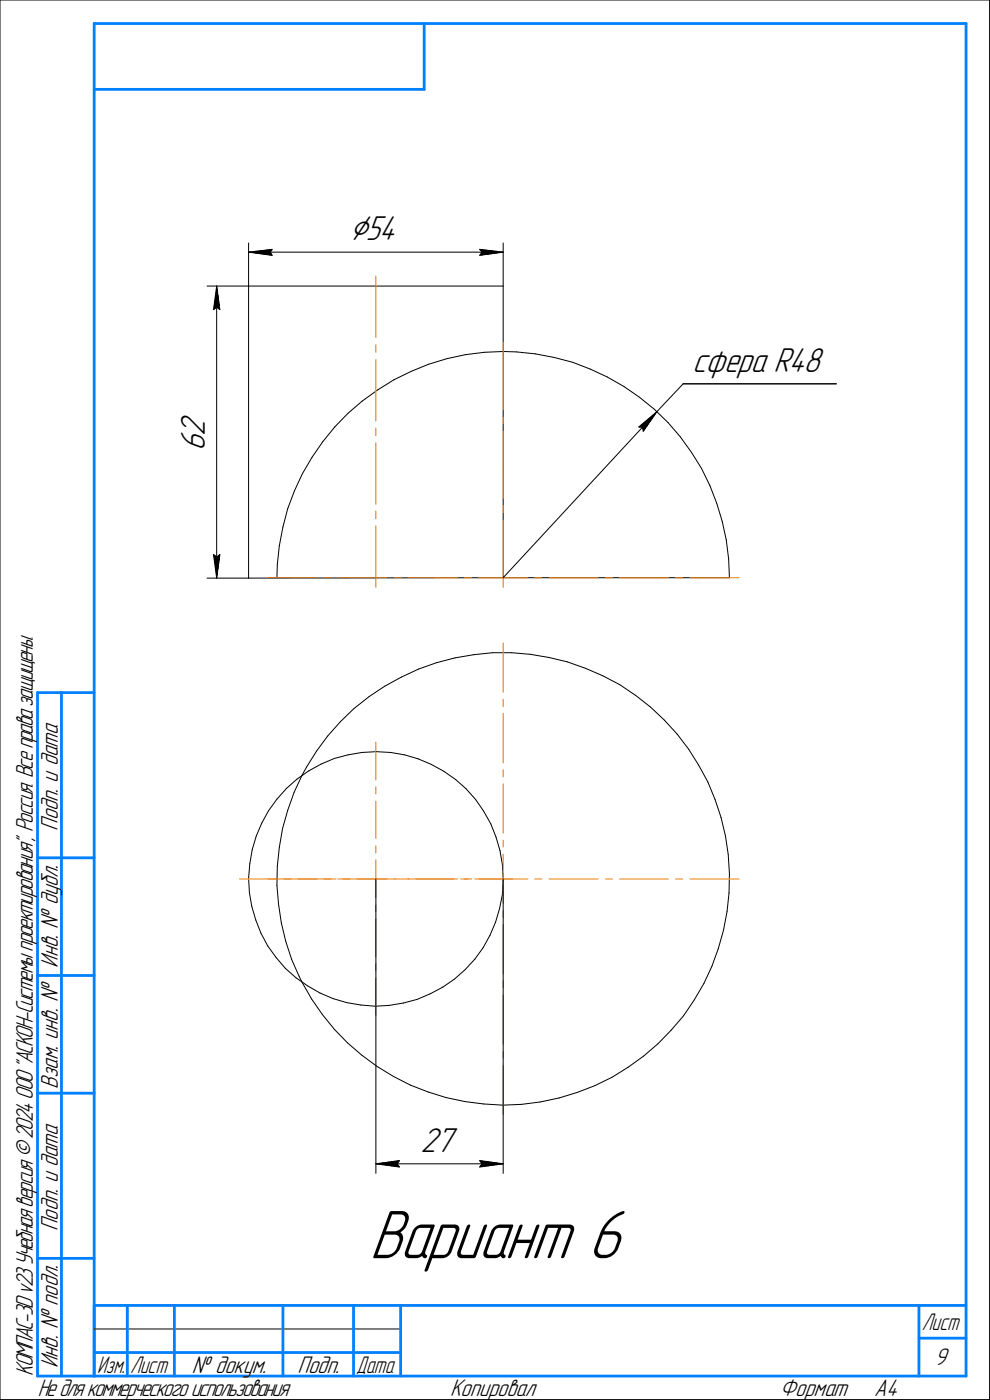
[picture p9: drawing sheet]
<svg xmlns="http://www.w3.org/2000/svg" width="210mm" height="297mm" viewBox="0 0 210 297" stroke-linecap="round" stroke-linejoin="round" font-family="sans-serif">
<g fill="none" stroke="#000" stroke-width=".21">
<path d="M0 0v297zM0 0h210zM210 0v297zM52.7 51.6v9zM52.7 53.5l5-.6zM52.7 53.5l5 .7zM52.7 53.5h54.1zM57.3 53.5l.4 .7zM57.7 52.9l-.4 .6zM101.8 54.2l5-.7zM101.8 52.9l.5 .6zM101.8 52.9l5 .6z"/>
<path d="M102.3 53.5l-.5 .7zM106.8 51.6v9zM43.9 60.7h8.8zM45.3 65.7l.7-.5zM46 60.7l.7 5zM46 65.2l.7 .5zM46 60.7l-.7 5zM46 60.7v62zM52.7 60.7v62zM52.7 60.7h54.1zM87.2 78.8l3.7-1.5zM90.9 77.3l3.9-1.2z"/>
<path d="M94.8 76.1l3.9-.8zM98.7 75.3l4.1-.5zM102.8 74.8l4-.2zM106.8 74.6l2.8 .1zM106.8 60.7v13.9zM106.8 74.6v48zM109.6 74.7l4 .4zM113.6 75.1l4 .8zM117.6 75.9l3.9 1zM121.5 76.9l3.7 1.4zM125.2 78.3l3.7 1.7zM66.2 97l-2 3.5z"/>
<path d="M68.5 93.7l-2.3 3.3zM71 90.6l-2.5 3.1zM73.8 87.7l3.1-2.6zM73.8 87.7l-2.8 2.9zM76.9 85.1l3.3-2.4zM80.2 82.7l3.4-2.1zM83.6 80.6l3.6-1.8zM128.9 80l3.5 2zM132.4 82l3.3 2.3zM135.6 90.6l.7 .1zM135.6 90.6l3.8-3.2zM135.7 84.3l3.2 2.6z"/>
<path d="M136.3 90.7l.2 .8zM138.9 86.9l2.8 2.8zM139.4 87.4l-2.9 4.1zM139.4 87.4l-32.6 35.2zM141.7 89.7l2.7 3zM144.4 92.7l2.3 3.3zM144.9 81.4l-5.5 6zM144.9 81.4h32.6zM146.7 96l2.1 3.4zM148.8 99.4l1.8 3.6zM45.3 117.7l.7 5zM45.3 117.7l.7 .5z"/>
<path d="M46 118.2l.7-.5zM46.7 117.7l-.7 5zM58.8 119.8v2.8zM59.3 115.8l-.5 4zM60 111.8l-.7 4zM61 107.9l-1 3.9zM62.5 104.1l-1.5 3.8zM64.2 100.5l-1.7 3.6zM150.6 103l1.5 3.8zM152.1 106.8l1.1 3.9zM153.2 110.7l.9 3.9zM154.1 114.6l.5 4z"/>
<path d="M154.6 118.6l.2 4zM43.9 122.7h8.8zM52.7 122.7l54.1-.1zM96.5 139.6l4-.7zM100.5 138.9l4-.4zM104.5 138.5h4zM106.8 122.6h48zM108.5 138.5l4 .4zM112.5 138.9l4 .6zM116.5 139.5l3.9 1zM67.1 159.4l-2.1 3.4zM69.5 156.2l-2.4 3.2z"/>
<path d="M72.2 153.2l2.9-2.8zM72.2 153.2l-2.7 3zM75.1 150.4l3.2-2.6zM76.8 159.7l3-.2zM78.3 147.8l3.3-2.2zM79.8 159.5l3.1 .2zM81.6 145.6l3.6-1.9zM82.9 159.7l3 .5zM85.2 143.7l3.6-1.7zM88.8 142l3.8-1.4zM92.6 140.6l3.9-1zM120.4 140.5l3.8 1.3z"/>
<path d="M124.2 141.8l3.7 1.6zM127.9 143.4l3.6 1.9zM131.5 145.3l3.4 2.3zM134.9 147.6l3.1 2.4zM138 150l3 2.8zM141 152.8l2.7 3zM143.7 155.8l2.4 3.2zM146.1 159l2.2 3.4zM54.4 177.5l-.9 2.8zM55.5 174.7l-1.1 2.8zM57 172l-1.5 2.7zM58.8 169.6l-1.8 2.4z"/>
<path d="M59.3 179.8l-.5 4zM59.9 175.9l-.6 3.9zM60.8 167.3l2.2-1.9zM60.8 167.3l-2 2.3zM61 172l-1.1 3.9zM62.4 168.1l-1.4 3.9zM63 165.4l2.5-1.8zM64.1 164.5l-1.7 3.6zM65 162.8l-.9 1.7zM65.5 163.6l2.7-1.5zM68.2 162.1l2.8-1.1zM71 161l2.8-.8z"/>
<path d="M73.8 160.2l3-.5zM85.9 160.2l2.8 .8zM88.7 161l2.8 1.2zM91.5 162.2l2.6 1.5zM94.1 163.7l2.6 1.7zM96.7 165.4l2.2 2zM98.9 167.4l2 2.3zM100.9 169.7l1.7 2.4zM102.6 172.1l1.5 2.7zM104.1 174.8l1.1 2.8zM105.2 177.6l.9 2.9zM148.3 162.4l1.9 3.5z"/>
<path d="M150.2 165.9l1.5 3.8zM151.7 169.7l1.3 3.8zM153 173.5l.9 3.9zM153.9 177.4l.6 4zM52.7 186.4l.2 3zM52.9 189.4l.5 3zM53 183.3l-.3 3.1zM53.4 192.4l.9 2.8zM53.5 180.3l-.5 3zM54.3 195.2l1.1 2.8zM55.4 198l1.4 2.7zM58.8 187.9l.3 4z"/>
<path d="M58.8 183.8v4.1zM59.1 191.9l.6 3.9zM59.7 195.8l.9 3.9zM60.6 199.7l1.3 3.9zM79.8 186.5v62.5zM104 198.5l-1.5 2.6zM105.2 195.7l-1.2 2.8zM106 192.8l-.8 2.9zM106.1 180.5l.5 3zM106.6 183.5l.2 3zM106.6 189.8l-.6 3zM106.8 186.8l-.2 3z"/>
<path d="M106.8 186.5v.3zM106.8 186.5v62.5zM153.5 197.4l-1.1 3.9zM154.3 193.5l-.8 3.9zM154.5 181.4l.3 4zM154.7 189.5l-.4 4zM154.8 185.4l-.1 4.1zM56.8 200.7l1.8 2.5zM58.6 203.2l1.9 2.3zM60.5 205.5l2.3 2zM61.9 203.6l1.6 3.7zM62.8 207.5l2.5 1.7z"/>
<path d="M63.5 207.3l.6 1.1zM64.1 208.4l2 3.6zM65.3 209.2l2.6 1.5zM66.1 212l2.3 3.3zM67.9 210.7l2.8 1.2zM68.4 215.3l2.6 3.1zM70.7 211.9l2.9 .9zM71 218.4l2.7 2.9zM73.6 212.8l2.9 .5zM76.5 213.3l3.1 .2zM79.6 213.5l2.9-.1zM82.5 213.4l3.1-.5z"/>
<path d="M85.6 212.9l2.9-.8zM88.5 212.1l2.8-1.2zM91.3 210.9l2.7-1.4zM94 209.5l2.4-1.7zM96.4 207.8l2.3-2.1zM100.8 203.5l-2.1 2.2zM102.5 201.1l-1.7 2.4zM142.4 218.6l-2.8 2.9zM145 215.6l-2.6 3zM147.3 212.2l-2.3 3.4zM149.4 208.7l-2.1 3.5zM151 205.1l-1.6 3.6z"/>
<path d="M152.4 201.3l-1.4 3.8zM73.7 221.3l3.1 2.6zM76.8 223.9l3.2 2.4zM80 226.3l3.5 2.1zM83.5 228.4l3.6 1.9zM87.1 230.3l3.7 1.4zM90.8 231.7l3.9 1.2zM94.7 232.9l3.9 .9zM98.6 233.8l4 .5zM102.6 234.3l4.1 .2zM106.7 234.5l4-.1zM110.7 234.4l3.9-.6z"/>
<path d="M114.6 233.8l4-.8zM118.6 233l3.9-1.2zM122.5 231.8l3.7-1.4zM126.2 230.4l3.7-1.8zM129.9 228.6l3.4-2.1zM133.3 226.5l3.3-2.4zM136.6 224.1l3-2.6zM79.8 247l5-.7zM79.8 247l5 .6zM79.8 247h27zM84.2 247l.6 .6zM84.8 246.3l-.6 .7z"/>
<path d="M101.8 247.6l5-.6zM101.8 246.3l.5 .7zM101.8 246.3l5 .7zM102.3 247l-.5 .6zM0 297h210zM20 282h65z"/>
</g>
<g fill="none" stroke="#ff8000" stroke-width=".21">
<path d="M79.8 58.6v13zM79.8 73.2v1.6zM79.8 76.3v13zM106.8 72.6v14.4zM79.8 90.8v1.7zM79.8 94v13zM106.8 98.6v7.1zM106.8 88.5v1.4zM106.8 91.4v7.2zM79.8 108.5v1.6zM79.8 111.6v13zM106.8 110.3v14.3z"/>
<path d="M106.8 107.3v1.5zM56.8 122.6h10.4zM68.7 122.6h1.5zM71.7 122.6h10.4zM83.7 122.6h1.5zM86.6 122.6h10.4zM98.6 122.6h1.5zM101.6 122.6h5.2zM106.8 136.5v10.4zM106.8 122.6h5.2zM113.5 122.6h1.5zM116.5 122.6h10.4z"/>
<path d="M128.4 122.6h1.6zM131.4 122.6h10.4zM143.3 122.6h1.6zM146.4 122.6h10.4zM79.8 157.5v8zM106.8 148.4v1.5zM106.8 151.4v10.5zM79.8 167v1.5zM79.8 170v8zM79.8 179.5v1.5zM106.8 163.3v1.5zM106.8 166.4v10.4z"/>
<path d="M106.8 178.3v1.4zM50.8 186.5h8zM56.8 186.5h10.4zM60.3 186.5h1.5zM63.2 186.5h8.1zM68.7 186.5h1.5zM71.7 186.5h10.4zM72.8 186.5h1.5zM75.8 186.5h4zM79.8 186.5h4zM79.8 195v8zM79.8 192v1.5z"/>
<path d="M79.8 186.5v4zM79.8 182.5v4zM83.7 186.5h1.5zM85.3 186.5h1.5zM86.6 186.5h10.4zM88.3 186.5h8zM97.8 186.5h1.5zM98.6 186.5h1.5zM100.8 186.5h8zM101.6 186.5h5.2zM106.8 186.5h5.2zM106.8 196.2v10.5z"/>
<path d="M106.8 193.2v1.5zM106.8 186.5v5.2zM106.8 181.3v5.2zM113.5 186.5h1.5zM116.5 186.5h10.4zM128.4 186.5h1.6zM131.4 186.5h10.4zM143.3 186.5h1.6zM146.4 186.5h10.4zM79.8 207.5v8zM79.8 204.5v1.5zM106.8 211.2v10.4z"/>
<path d="M106.8 208.1v1.5zM106.8 226.1v10.4zM106.8 223.1v1.4z"/>
</g>
<g fill="#fff" stroke="#fff" stroke-width=".21">
<path d="M139.2 87.5h.2zM139 87.5h.4zM138.9 87.6h.5zM138.7 87.7h.6zM138.5 87.8h.8zM138.3 87.9h1zM138.2 88h1zM138 88.1h1.2zM137.8 88.1h1.4zM137.7 88.2h1.4zM137.6 88.3h1.5zM137.5 88.4h1.6zM137.4 88.5h1.6zM137.3 88.6h1.7zM137.2 88.6h1.8zM137.1 88.7h1.8zM137 88.8h1.9zM136.9 88.9h2zM136.8 89h2.1zM136.7 89.1h2.2zM136.6 89.2h2.3zM136.5 89.2h2.3zM136.4 89.3h2.4zM136.2 89.4h2.5zM136.1 89.5h2.5zM136.1 89.6h2.5zM136 89.7h2.5zM135.9 89.7h2.5zM135.7 89.8h2.6zM135.6 89.9h2.7zM135.6 90h2.7zM135.5 90.1h2.7zM135.4 90.2h2.8zM135.2 90.3h2.9zM135.1 90.3h2.9zM135 90.4h2.9zM135 90.5h2.9zM134.8 90.6h3zM134.9 90.7h2.9zM135 90.8h2.7zM135 90.8h2.7zM135.1 90.9h2.5zM135.2 91h2.3zM135.3 91.1h2.2zM135.4 91.2h2zM135.5 91.3h1.8zM135.6 91.4h1.6zM135.6 91.4h1.6zM135.8 91.5h1.4zM135.9 91.6h1.2zM136 91.7h1.1zM136.1 91.8h.9zM136.1 91.9h.8zM136.2 91.9h.6zM136.3 92h.5zM136.4 92.1h.3zM136.5 92.2h.2z"/>
<path d="M146.9 73.3h28.5zM146.9 73.4h28.5zM146.9 73.5h28.5zM146.9 73.6h28.5zM146.9 73.7h28.5zM146.9 73.7h28.5zM146.9 73.8h28.5zM146.9 73.9h28.5zM146.9 74h28.5zM146.9 74.1h28.5zM146.9 74.2h28.5zM146.9 74.3h28.5zM146.9 74.3h28.5zM146.9 74.4h28.5zM146.9 74.5h28.5zM146.9 74.6h28.5zM146.9 74.7h28.5zM146.9 74.8h28.5zM146.9 74.8h28.5zM146.9 74.9h28.5zM146.9 75h28.5zM146.9 75.1h28.5zM146.9 75.2h28.5zM146.9 75.3h28.5zM146.9 75.4h28.5zM146.9 75.4h28.5zM146.9 75.5h28.5zM146.9 75.6h28.5zM146.9 75.7h28.5zM146.9 75.8h28.5zM146.9 75.9h28.5zM146.9 75.9h28.5zM146.9 76h28.5zM146.9 76.1h28.5zM146.9 76.2h28.5zM146.9 76.3h28.5zM146.9 76.4h28.5zM146.9 76.5h28.5zM146.9 76.5h28.5zM146.9 76.6h28.5zM146.9 76.7h28.5zM146.9 76.8h28.5zM146.9 76.9h28.5zM146.9 77h28.5zM146.9 77h28.5zM146.9 77.1h28.5zM146.9 77.2h28.5zM146.9 77.3h28.5zM146.9 77.4h28.5zM146.9 77.5h28.5zM146.9 77.6h28.5zM146.9 77.6h28.5zM146.9 77.7h28.5zM146.9 77.8h28.5zM146.9 77.9h28.5zM146.9 78h28.5zM146.9 78.1h28.5zM146.9 78.1h28.5zM146.9 78.2h28.5zM146.9 78.3h28.5zM146.9 78.4h28.5zM146.9 78.5h28.5zM146.9 78.6h28.5zM146.9 78.7h28.5zM146.9 78.7h28.5zM146.9 78.8h28.5zM146.9 78.9h28.5zM146.9 79h28.5zM146.9 79.1h28.5zM146.9 79.2h28.5zM146.9 79.2h28.5zM146.9 79.3h28.5zM146.9 79.4h28.5zM146.9 79.5h28.5zM146.9 79.6h28.5zM146.9 79.7h28.5zM146.9 79.8h28.5zM146.9 79.8h28.5zM146.9 79.9h28.5zM146.9 80h28.5zM146.9 80.1h28.5zM146.9 80.2h28.5zM146.9 80.3h28.5zM146.9 80.3h28.5z"/>
<path d="M74.2 45.3h11.2zM74.2 45.4h11.2zM74.2 45.5h11.2zM74.2 45.6h11.2zM74.2 45.6h11.2zM74.2 45.7h11.2zM74.2 45.8h11.2zM74.2 45.9h11.2zM74.2 46h11.2zM74.2 46.1h11.2zM74.2 46.1h11.2zM74.2 46.2h11.2zM74.2 46.3h11.2zM74.2 46.4h11.2zM74.2 46.5h11.2zM74.2 46.6h11.2zM74.2 46.7h11.2zM74.2 46.7h11.2zM74.2 46.8h11.2zM74.2 46.9h11.2zM74.2 47h11.2zM74.2 47.1h11.2zM74.2 47.2h11.2zM74.2 47.2h11.2zM74.2 47.3h11.2zM74.2 47.4h11.2zM74.2 47.5h11.2zM74.2 47.6h11.2zM74.2 47.7h11.2zM74.2 47.8h11.2zM74.2 47.8h11.2zM74.2 47.9h11.2zM74.2 48h11.2zM74.2 48.1h11.2zM74.2 48.2h11.2zM74.2 48.3h11.2zM74.2 48.3h11.2zM74.2 48.4h11.2zM74.2 48.5h11.2zM74.2 48.6h11.2zM74.2 48.7h11.2zM74.2 48.8h11.2zM74.2 48.9h11.2zM74.2 48.9h11.2zM74.2 49h11.2zM74.2 49.1h11.2zM74.2 49.2h11.2zM74.2 49.3h11.2zM74.2 49.4h11.2zM74.2 49.4h11.2zM74.2 49.5h11.2zM74.2 49.6h11.2zM74.2 49.7h11.2zM74.2 49.8h11.2zM74.2 49.9h11.2zM74.2 50h11.2zM74.2 50h11.2zM74.2 50.1h11.2zM74.2 50.2h11.2zM74.2 50.3h11.2zM74.2 50.4h11.2zM74.2 50.5h11.2zM74.2 50.5h11.2zM74.2 50.6h11.2zM74.2 50.7h11.2zM74.2 50.8h11.2zM74.2 50.9h11.2zM74.2 51h11.2zM74.2 51.1h11.2zM74.2 51.1h11.2zM74.2 51.2h11.2zM74.2 51.3h11.2zM74.2 51.4h11.2zM74.2 51.5h11.2zM74.2 51.6h11.2zM74.2 51.6h11.2zM74.2 51.7h11.2zM74.2 51.8h11.2zM74.2 51.9h11.2zM74.2 52h11.2zM74.2 52.1h11.2zM74.2 52.2h11.2zM74.2 52.2h11.2zM74.2 52.3h11.2zM74.2 52.4h11.2zM74.2 52.5h11.2z"/>
<path d="M57.7 52.4h.6zM57.1 52.5h1.2zM56.4 52.6h1.9zM55.8 52.7h2.5zM55.2 52.7h3.1zM54.5 52.8h3.8zM54.4 52.9h3.9zM54.1 53h4.2zM53.9 53.1h4.4zM53.7 53.2h4.6zM53.4 53.3h4.9zM53.3 53.3h5zM53 53.4h5.3zM52.7 53.5h5.6zM53 53.6h5.3zM53.2 53.7h5.1zM53.3 53.8h5zM53.6 53.8h4.7zM53.8 53.9h4.5zM53.9 54h4.4zM54.2 54.1h4.1zM54.4 54.2h3.9zM54.5 54.3h3.8zM55.2 54.4h3.1zM55.8 54.4h2.5zM56.4 54.5h1.9zM57.1 54.6h1.2zM57.7 54.7h.6z"/>
<path d="M101.3 52.4h.6zM101.3 52.5h1.2zM101.3 52.6h1.8zM101.3 52.7h2.5zM101.3 52.7h3.1zM101.3 52.8h3.7zM101.3 52.9h3.9zM101.3 53h4.2zM101.3 53.1h4.4zM101.3 53.2h4.6zM101.3 53.3h4.9zM101.3 53.3h5zM101.3 53.4h5.3zM101.3 53.5h5.5zM101.3 53.6h5.3zM101.3 53.7h5.1zM101.3 53.8h4.9zM101.3 53.8h4.7zM101.3 53.9h4.5zM101.3 54h4.3zM101.3 54.1h4.1zM101.3 54.2h3.9zM101.3 54.3h3.7zM101.3 54.4h3.1zM101.3 54.4h2.5zM101.3 54.5h1.8zM101.3 54.6h1.2zM101.3 54.7h.6z"/>
<path d="M37.8 87.6h7.2zM37.8 87.7h7.2zM37.8 87.8h7.2zM37.8 87.9h7.2zM37.8 88h7.2zM37.8 88.1h7.2zM37.8 88.1h7.2zM37.8 88.2h7.2zM37.8 88.3h7.2zM37.8 88.4h7.2zM37.8 88.5h7.2zM37.8 88.6h7.2zM37.8 88.6h7.2zM37.8 88.7h7.2zM37.8 88.8h7.2zM37.8 88.9h7.2zM37.8 89h7.2zM37.8 89.1h7.2zM37.8 89.2h7.2zM37.8 89.2h7.2zM37.8 89.3h7.2zM37.8 89.4h7.2zM37.8 89.5h7.2zM37.8 89.6h7.2zM37.8 89.7h7.2zM37.8 89.7h7.2zM37.8 89.8h7.2zM37.8 89.9h7.2zM37.8 90h7.2zM37.8 90.1h7.2zM37.8 90.2h7.2zM37.8 90.3h7.2zM37.8 90.3h7.2zM37.8 90.4h7.2zM37.8 90.5h7.2zM37.8 90.6h7.2zM37.8 90.7h7.2zM37.8 90.8h7.2zM37.8 90.8h7.2zM37.8 90.9h7.2zM37.8 91h7.2zM37.8 91.1h7.2zM37.8 91.2h7.2zM37.8 91.3h7.2zM37.8 91.4h7.2zM37.8 91.4h7.2zM37.8 91.5h7.2zM37.8 91.6h7.2zM37.8 91.7h7.2zM37.8 91.8h7.2zM37.8 91.9h7.2zM37.8 91.9h7.2zM37.8 92h7.2zM37.8 92.1h7.2zM37.8 92.2h7.2zM37.8 92.3h7.2zM37.8 92.4h7.2zM37.8 92.5h7.2zM37.8 92.5h7.2zM37.8 92.6h7.2zM37.8 92.7h7.2zM37.8 92.8h7.2zM37.8 92.9h7.2zM37.8 93h7.2zM37.8 93h7.2zM37.8 93.1h7.2zM37.8 93.2h7.2zM37.8 93.3h7.2zM37.8 93.4h7.2zM37.8 93.5h7.2zM37.8 93.6h7.2zM37.8 93.6h7.2zM37.8 93.7h7.2zM37.8 93.8h7.2zM37.8 93.9h7.2zM37.8 94h7.2zM37.8 94.1h7.2zM37.8 94.1h7.2zM37.8 94.2h7.2zM37.8 94.3h7.2zM37.8 94.4h7.2zM37.8 94.5h7.2zM37.8 94.6h7.2zM37.8 94.7h7.2zM37.8 94.7h7.2zM37.8 94.8h7.2zM37.8 94.9h7.2zM37.8 95h7.2zM37.8 95.1h7.2zM37.8 95.2h7.2zM37.8 95.2h7.2zM37.8 95.3h7.2zM37.8 95.4h7.2zM37.8 95.5h7.2zM37.8 95.6h7.2zM37.8 95.7h7.2z"/>
<path d="M44.7 117.2h2.5zM44.8 117.3h2.4zM44.8 117.3h2.4zM44.8 117.4h2.4zM44.8 117.5h2.4zM44.8 117.6h2.4zM44.8 117.7h2.4zM44.8 117.8h2.4zM44.9 117.9h2.3zM44.9 117.9h2.2zM44.9 118h2.2zM44.9 118.1h2.2zM44.9 118.2h2.2zM44.9 118.3h2.2zM44.9 118.4h2.2zM45 118.4h2.1zM45 118.5h2.1zM45 118.6h2.1zM45 118.7h2zM45 118.8h2zM45 118.9h2zM45 119h2zM45 119h2zM45 119.1h2zM45 119.2h2zM45 119.3h2zM45 119.4h2zM45 119.5h1.9zM45 119.5h1.9zM45 119.6h1.9zM45.1 119.7h1.8zM45.1 119.8h1.8zM45.1 119.9h1.8zM45.1 120h1.8zM45.1 120.1h1.8zM45.1 120.1h1.8zM45.1 120.2h1.7zM45.2 120.3h1.6zM45.2 120.4h1.6zM45.2 120.5h1.6zM45.2 120.6h1.6zM45.2 120.6h1.6zM45.2 120.7h1.6zM45.2 120.8h1.6zM45.2 120.9h1.5zM45.3 121h1.4zM45.3 121.1h1.4zM45.4 121.2h1.3zM45.4 121.2h1.3zM45.5 121.3h1.1zM45.5 121.4h1.1zM45.5 121.5h1zM45.6 121.6h.9zM45.6 121.7h.9zM45.6 121.8h.8zM45.6 121.8h.8zM45.7 121.9h.6zM45.7 122h.6zM45.7 122.1h.5zM45.8 122.2h.4zM45.8 122.3h.4zM45.9 122.3h.2zM45.9 122.4h.2z"/>
<path d="M45.9 61h.2zM45.9 61h.2zM45.8 61.1h.4zM45.8 61.2h.4zM45.7 61.3h.5zM45.7 61.4h.6zM45.7 61.5h.6zM45.6 61.6h.8zM45.6 61.6h.8zM45.6 61.7h.9zM45.6 61.8h.9zM45.5 61.9h1zM45.5 62h1.1zM45.5 62.1h1.1zM45.4 62.1h1.3zM45.4 62.2h1.3zM45.3 62.3h1.4zM45.3 62.4h1.4zM45.2 62.5h1.5zM45.2 62.6h1.6zM45.2 62.7h1.6zM45.2 62.7h1.6zM45.2 62.8h1.6zM45.2 62.9h1.6zM45.2 63h1.6zM45.2 63.1h1.6zM45.1 63.2h1.7zM45.1 63.2h1.8zM45.1 63.3h1.8zM45.1 63.4h1.8zM45.1 63.5h1.8zM45.1 63.6h1.8zM45.1 63.7h1.8zM45 63.8h1.9zM45 63.8h1.9zM45 63.9h1.9zM45 64h2zM45 64.1h2zM45 64.2h2zM45 64.3h2zM45 64.3h2zM45 64.4h2zM45 64.5h2zM45 64.6h2zM45 64.7h2zM45 64.8h2.1zM45 64.9h2.1zM45 64.9h2.1zM44.9 65h2.2zM44.9 65.1h2.2zM44.9 65.2h2.2zM44.9 65.3h2.2zM44.9 65.4h2.2zM44.9 65.4h2.2zM44.9 65.5h2.3zM44.8 65.6h2.4zM44.8 65.7h2.4zM44.8 65.8h2.4zM44.8 65.9h2.4zM44.8 66h2.4zM44.8 66h2.4zM44.8 66.1h2.4z"/>
<path d="M89.2 238.8h8.2zM89.2 238.9h8.2zM89.2 239h8.2zM89.2 239.1h8.2zM89.2 239.2h8.2zM89.2 239.3h8.2zM89.2 239.4h8.2zM89.2 239.4h8.2zM89.2 239.5h8.2zM89.2 239.6h8.2zM89.2 239.7h8.2zM89.2 239.8h8.2zM89.2 239.9h8.2zM89.2 239.9h8.2zM89.2 240h8.2zM89.2 240.1h8.2zM89.2 240.2h8.2zM89.2 240.3h8.2zM89.2 240.4h8.2zM89.2 240.5h8.2zM89.2 240.5h8.2zM89.2 240.6h8.2zM89.2 240.7h8.2zM89.2 240.8h8.2zM89.2 240.9h8.2zM89.2 241h8.2zM89.2 241h8.2zM89.2 241.1h8.2zM89.2 241.2h8.2zM89.2 241.3h8.2zM89.2 241.4h8.2zM89.2 241.5h8.2zM89.2 241.6h8.2zM89.2 241.6h8.2zM89.2 241.7h8.2zM89.2 241.8h8.2zM89.2 241.9h8.2zM89.2 242h8.2zM89.2 242.1h8.2zM89.2 242.1h8.2zM89.2 242.2h8.2zM89.2 242.3h8.2zM89.2 242.4h8.2zM89.2 242.5h8.2zM89.2 242.6h8.2zM89.2 242.7h8.2zM89.2 242.7h8.2zM89.2 242.8h8.2zM89.2 242.9h8.2zM89.2 243h8.2zM89.2 243.1h8.2zM89.2 243.2h8.2zM89.2 243.2h8.2zM89.2 243.3h8.2zM89.2 243.4h8.2zM89.2 243.5h8.2zM89.2 243.6h8.2zM89.2 243.7h8.2zM89.2 243.8h8.2zM89.2 243.8h8.2zM89.2 243.9h8.2zM89.2 244h8.2zM89.2 244.1h8.2zM89.2 244.2h8.2zM89.2 244.3h8.2zM89.2 244.3h8.2zM89.2 244.4h8.2zM89.2 244.5h8.2zM89.2 244.6h8.2zM89.2 244.7h8.2zM89.2 244.8h8.2zM89.2 244.9h8.2zM89.2 244.9h8.2zM89.2 245h8.2zM89.2 245.1h8.2zM89.2 245.2h8.2zM89.2 245.3h8.2zM89.2 245.4h8.2zM89.2 245.4h8.2zM89.2 245.5h8.2zM89.2 245.6h8.2zM89.2 245.7h8.2zM89.2 245.8h8.2zM89.2 245.9h8.2z"/>
<path d="M84.7 245.8h.6zM84.1 245.9h1.2zM83.4 246h1.9zM82.8 246h2.5zM82.2 246.1h3.1zM81.5 246.2h3.8zM81.4 246.3h3.9zM81.2 246.4h4.1zM80.9 246.5h4.4zM80.8 246.5h4.5zM80.6 246.6h4.7zM80.3 246.7h5zM80.2 246.8h5.1zM80 246.9h5.3zM79.8 247h5.5zM80 247.1h5.3zM80.2 247.1h5.1zM80.3 247.2h5zM80.6 247.3h4.7zM80.8 247.4h4.5zM80.9 247.5h4.4zM81.2 247.6h4.1zM81.4 247.6h3.9zM81.5 247.7h3.8zM82.3 247.8h3zM83.1 247.9h2.2zM83.8 248h1.5zM84.6 248.1h.7z"/>
<path d="M101.3 245.8h.6zM101.3 245.9h1.2zM101.3 246h1.8zM101.3 246h2.5zM101.3 246.1h3.1zM101.3 246.2h3.7zM101.3 246.3h3.9zM101.3 246.4h4.1zM101.3 246.5h4.3zM101.3 246.5h4.5zM101.3 246.6h4.7zM101.3 246.7h4.9zM101.3 246.8h5.1zM101.3 246.9h5.3zM101.3 247h5.5zM101.3 247.1h5.3zM101.3 247.1h5.1zM101.3 247.2h4.9zM101.3 247.3h4.7zM101.3 247.4h4.5zM101.3 247.5h4.3zM101.3 247.6h4.1zM101.3 247.6h3.9zM101.3 247.7h3.7zM101.3 247.8h3zM101.3 247.9h2.2zM101.3 248h1.5zM101.3 248.1h.7z"/>
<path d="M78.4 255.8h56.3zM78.4 255.9h56.3zM78.4 255.9h56.3zM78.4 256h56.3zM78.4 256.1h56.3zM78.4 256.2h56.3zM78.4 256.3h56.3zM78.4 256.4h56.3zM78.4 256.5h56.3zM78.4 256.5h56.3zM78.4 256.6h56.3zM78.4 256.7h56.3zM78.4 256.8h56.3zM78.4 256.9h56.3zM78.4 257h56.3zM78.4 257h56.3zM78.4 257.1h56.3zM78.4 257.2h56.3zM78.4 257.3h56.3zM78.4 257.4h56.3zM78.4 257.5h56.3zM78.4 257.6h56.3zM78.4 257.6h56.3zM78.4 257.7h56.3zM78.4 257.8h56.3zM78.4 257.9h56.3zM78.4 258h56.3zM78.4 258.1h56.3zM78.4 258.1h56.3zM78.4 258.2h56.3zM78.4 258.3h56.3zM78.4 258.4h56.3zM78.4 258.5h56.3zM78.4 258.6h56.3zM78.4 258.7h56.3zM78.4 258.7h56.3zM78.4 258.8h56.3zM78.4 258.9h56.3zM78.4 259h56.3zM78.4 259.1h56.3zM78.4 259.2h56.3zM78.4 259.2h56.3zM78.4 259.3h56.3zM78.4 259.4h56.3zM78.4 259.5h56.3zM78.4 259.6h56.3zM78.4 259.7h56.3zM78.4 259.8h56.3zM78.4 259.8h56.3zM78.4 259.9h56.3zM78.4 260h56.3zM78.4 260.1h56.3zM78.4 260.2h56.3zM78.4 260.3h56.3zM78.4 260.3h56.3zM78.4 260.4h56.3zM78.4 260.5h56.3zM78.4 260.6h56.3zM78.4 260.7h56.3zM78.4 260.8h56.3zM78.4 260.9h56.3zM78.4 260.9h56.3zM78.4 261h56.3zM78.4 261.1h56.3zM78.4 261.2h56.3zM78.4 261.3h56.3zM78.4 261.4h56.3zM78.4 261.5h56.3zM78.4 261.5h56.3zM78.4 261.6h56.3zM78.4 261.7h56.3zM78.4 261.8h56.3zM78.4 261.9h56.3zM78.4 262h56.3zM78.4 262h56.3zM78.4 262.1h56.3zM78.4 262.2h56.3zM78.4 262.3h56.3zM78.4 262.4h56.3zM78.4 262.5h56.3zM78.4 262.6h56.3zM78.4 262.6h56.3zM78.4 262.7h56.3zM78.4 262.8h56.3zM78.4 262.9h56.3zM78.4 263h56.3zM78.4 263.1h56.3zM78.4 263.1h56.3zM78.4 263.2h56.3zM78.4 263.3h56.3zM78.4 263.4h56.3zM78.4 263.5h56.3zM78.4 263.6h56.3zM78.4 263.7h56.3zM78.4 263.7h56.3zM78.4 263.8h56.3zM78.4 263.9h56.3zM78.4 264h56.3zM78.4 264.1h56.3zM78.4 264.2h56.3zM78.4 264.2h56.3zM78.4 264.3h56.3zM78.4 264.4h56.3zM78.4 264.5h56.3zM78.4 264.6h56.3zM78.4 264.7h56.3zM78.4 264.8h56.3zM78.4 264.8h56.3zM78.4 264.9h56.3zM78.4 265h56.3zM78.4 265.1h56.3zM78.4 265.2h56.3zM78.4 265.3h56.3zM78.4 265.3h56.3zM78.4 265.4h56.3zM78.4 265.5h56.3zM78.4 265.6h56.3zM78.4 265.7h56.3zM78.4 265.8h56.3zM78.4 265.9h56.3zM78.4 265.9h56.3zM78.4 266h56.3zM78.4 266.1h56.3zM78.4 266.2h56.3zM78.4 266.3h56.3zM78.4 266.4h56.3zM78.4 266.4h56.3zM78.4 266.5h56.3zM78.4 266.6h56.3zM78.4 266.7h56.3zM78.4 266.8h56.3zM78.4 266.9h56.3zM78.4 267h56.3zM78.4 267h56.3zM78.4 267.1h56.3zM78.4 267.2h56.3zM78.4 267.3h56.3zM78.4 267.4h56.3zM78.4 267.5h56.3zM78.4 267.5h56.3zM78.4 267.6h56.3zM78.4 267.7h56.3zM78.4 267.8h56.3zM78.4 267.9h56.3zM78.4 268h56.3zM78.4 268.1h56.3zM78.4 268.1h56.3zM78.4 268.2h56.3zM78.4 268.3h56.3zM78.4 268.4h56.3zM78.4 268.5h56.3zM78.4 268.6h56.3zM78.4 268.6h56.3zM78.4 268.7h56.3zM78.4 268.8h56.3zM78.4 268.9h56.3zM78.4 269h56.3zM78.4 269.1h56.3zM78.4 269.2h56.3zM78.4 269.2h56.3zM78.4 269.3h56.3zM78.4 269.4h56.3zM78.4 269.5h56.3zM78.4 269.6h56.3zM78.4 269.7h56.3zM78.4 269.7h56.3zM78.4 269.8h56.3zM78.4 269.9h56.3zM78.4 270h56.3z"/>
</g>
<g fill="#000" stroke="#000" stroke-width=".21">
<path d="M52.7 53.5h4.6zM53.4 53.6h4zM54 53.7h3.5zM54.7 53.8h2.8zM55.3 53.8h2.3zM55.9 53.9h1.8zM56.6 54h1.1zM57.1 54.1h.6z"/>
<path d="M57.1 53h.6zM56.4 53.1h1.3zM55.6 53.2h2zM54.9 53.3h2.7zM54.2 53.3h3.3zM53.5 53.4h3.9z"/>
<path d="M101.9 53h.6zM101.9 53.1h1.3zM102 53.2h2zM102.1 53.3h2.5zM102.2 53.3h3.2zM102.3 53.4h3.8z"/>
<path d="M102.3 53.5h4.5zM102.3 53.6h3.9zM102.2 53.7h3.4zM102.1 53.8h2.8zM102 53.8h2.3zM102 53.9h1.7zM101.9 54h1.1zM101.9 54.1h.5z"/>
<path d="M45.8 62h.2zM45.8 62.1h.2zM45.8 62.1h.2zM45.8 62.2h.2zM45.8 62.3h.2zM45.8 62.4h.2zM45.8 62.5h.2zM45.8 62.6h.2zM45.7 62.7h.3zM45.7 62.7h.3zM45.7 62.8h.3zM45.7 62.9h.3zM45.7 63h.3zM45.7 63.1h.3zM45.7 63.2h.3zM45.6 63.2h.4zM45.6 63.3h.4zM45.6 63.4h.4zM45.6 63.5h.4zM45.6 63.6h.4zM45.6 63.7h.4zM45.6 63.8h.4zM45.6 63.8h.4zM45.6 63.9h.4zM45.6 64h.4zM45.6 64.1h.4zM45.6 64.2h.4zM45.6 64.3h.4zM45.6 64.3h.4zM45.6 64.4h.4zM45.5 64.5h.5zM45.5 64.6h.5zM45.5 64.7h.5zM45.5 64.8h.5zM45.5 64.9h.5zM45.5 64.9h.5zM45.5 65h.5zM45.4 65.1h.6zM45.4 65.2h.6zM45.4 65.3h.5zM45.4 65.4h.4zM45.4 65.4h.2zM45.4 65.5h.2z"/>
<path d="M46 61.4h.1zM46 61.5h.1zM46 61.6h.1zM46 61.6h.1zM46 61.7h.1zM46 61.8h.1zM46 61.9h.1zM46 62h.2zM46 62.1h.2zM46 62.1h.2zM46 62.2h.2zM46 62.3h.2zM46 62.4h.2zM46 62.5h.2zM46 62.6h.2zM46 62.7h.3zM46 62.7h.3zM46 62.8h.3zM46 62.9h.3zM46 63h.3zM46 63.1h.3zM46 63.2h.3zM46 63.2h.4zM46 63.3h.4zM46 63.4h.4zM46 63.5h.4zM46 63.6h.4zM46 63.7h.4zM46 63.8h.4zM46 63.8h.5zM46 63.9h.5zM46 64h.5zM46 64.1h.5zM46 64.2h.5zM46 64.3h.5zM46 64.3h.5zM46 64.4h.5zM46 64.5h.6zM46 64.6h.6zM46 64.7h.6zM46 64.8h.6zM46 64.9h.6zM46 64.9h.6zM46 65h.6zM46 65.1h.7zM46 65.2h.7zM46.1 65.3h.6zM46.2 65.4h.5zM46.3 65.4h.4zM46.5 65.5h.2z"/>
<path d="M138.9 88h.1zM138.8 88.1h.1zM138.7 88.1h.2zM138.6 88.2h.3zM138.5 88.3h.3zM138.4 88.4h.3zM138.3 88.5h.3zM138.3 88.6h.3zM138.3 88.6h.2zM138.2 88.7h.2zM138.1 88.8h.3zM138 88.9h.3zM137.9 89h.4zM137.8 89.1h.5zM137.8 89.2h.4zM137.7 89.2h.4zM137.6 89.3h.5zM137.5 89.4h.5zM137.4 89.5h.5zM137.3 89.6h.5zM137.3 89.7h.5zM137.2 89.7h.6zM137.2 89.8h.5zM137.1 89.9h.6zM137 90h.6zM136.9 90.1h.6zM136.8 90.2h.7zM136.7 90.3h.7zM136.7 90.3h.6zM136.6 90.4h.7zM136.5 90.5h.7zM136.4 90.6h.8zM136.3 90.7h.8zM136.4 90.8h.7zM136.4 90.8h.6zM136.4 90.9h.5zM136.4 91h.5zM136.4 91.1h.4zM136.5 91.2h.2zM136.5 91.3h.2zM136.5 91.4h.2z"/>
<path d="M138.8 87.9h.1zM138.7 88h.2zM138.6 88.1h.2zM138.5 88.1h.2zM138.4 88.2h.2zM138.3 88.3h.2zM138.2 88.4h.2zM138.1 88.5h.2zM138 88.6h.3zM137.9 88.6h.4zM137.8 88.7h.4zM137.7 88.8h.4zM137.6 88.9h.4zM137.5 89h.4zM137.4 89.1h.4zM137.3 89.2h.5zM137.2 89.2h.5zM137.1 89.3h.5zM137 89.4h.5zM136.9 89.5h.5zM136.8 89.6h.5zM136.7 89.7h.6zM136.6 89.7h.6zM136.5 89.8h.7zM136.4 89.9h.7zM136.3 90h.7zM136.2 90.1h.7zM136.1 90.2h.7zM136 90.3h.7zM135.9 90.3h.8zM135.8 90.4h.8zM135.7 90.5h.8zM135.6 90.6h.8z"/>
<path d="M45.4 117.9h.2zM45.4 117.9h.2zM45.4 118h.4zM45.4 118.1h.5zM45.4 118.2h.6zM45.4 118.3h.6zM45.5 118.4h.5zM45.5 118.4h.5zM45.5 118.5h.5zM45.5 118.6h.5zM45.5 118.7h.5zM45.5 118.8h.5zM45.5 118.9h.5zM45.6 119h.4zM45.6 119h.4zM45.6 119.1h.4zM45.6 119.2h.4zM45.6 119.3h.4zM45.6 119.4h.4zM45.6 119.5h.4zM45.6 119.5h.4zM45.6 119.6h.4zM45.6 119.7h.4zM45.6 119.8h.4zM45.6 119.9h.4zM45.6 120h.4zM45.6 120.1h.4zM45.6 120.1h.4zM45.7 120.2h.3zM45.7 120.3h.3zM45.7 120.4h.3zM45.7 120.5h.3zM45.7 120.6h.3zM45.7 120.6h.3zM45.7 120.7h.3zM45.8 120.8h.2zM45.8 120.9h.2zM45.8 121h.2zM45.8 121.1h.2zM45.8 121.2h.2zM45.8 121.2h.2zM45.8 121.3h.2zM45.8 121.4h.2z"/>
<path d="M46.5 117.9h.2zM46.3 117.9h.4zM46.2 118h.5zM46.1 118.1h.6zM46 118.2h.7zM46 118.3h.7zM46 118.4h.6zM46 118.4h.6zM46 118.5h.6zM46 118.6h.6zM46 118.7h.6zM46 118.8h.6zM46 118.9h.6zM46 119h.5zM46 119h.5zM46 119.1h.5zM46 119.2h.5zM46 119.3h.5zM46 119.4h.5zM46 119.5h.5zM46 119.5h.5zM46 119.6h.4zM46 119.7h.4zM46 119.8h.4zM46 119.9h.4zM46 120h.4zM46 120.1h.4zM46 120.1h.4zM46 120.2h.3zM46 120.3h.3zM46 120.4h.3zM46 120.5h.3zM46 120.6h.3zM46 120.6h.3zM46 120.7h.3zM46 120.8h.2zM46 120.9h.2zM46 121h.2zM46 121.1h.2zM46 121.2h.2zM46 121.2h.2zM46 121.3h.2zM46 121.4h.2zM46 121.5h.1zM46 121.6h.1zM46 121.7h.1zM46 121.8h.1zM46 121.8h.1zM46 121.9h.1zM46 122h.1z"/>
<path d="M79.8 247h4.4zM80.4 247.1h3.9zM81 247.1h3.4zM81.7 247.2h2.8zM82.3 247.3h2.2zM82.9 247.4h1.7zM83.6 247.5h1.1zM84.2 247.6h.6z"/>
<path d="M84.2 246.4h.6zM83.6 246.5h1.1zM82.9 246.5h1.7zM82.3 246.6h2.2zM81.7 246.7h2.8zM81 246.8h3.4zM80.4 246.9h3.9z"/>
<path d="M101.9 246.4h.5zM101.9 246.5h1.1zM102 246.5h1.7zM102 246.6h2.3zM102.1 246.7h2.8zM102.2 246.8h3.4zM102.3 246.9h3.9z"/>
<path d="M102.3 247h4.5zM102.3 247.1h3.9zM102.2 247.1h3.4zM102.1 247.2h2.8zM102 247.3h2.3zM102 247.4h1.7zM101.9 247.5h1.1zM101.9 247.6h.5z"/>
</g>
<g fill="none" stroke="#0080ff" stroke-width=".59">
<path d="M20 5v287zM20 5h185zM20 19h70zM90 5v14zM205 5v287zM8 147v145zM8 147h12zM13 147v145zM8 182h12zM8 207h12zM8 232h12zM8 267h12z"/>
<path d="M20 277h185zM20 277v15zM27 277v15zM37 277v15zM60 277v15zM75 277v15zM85 277v15zM195 277v15zM8 292h12zM20 292h185zM20 287h7zM27 287h10z"/>
<path d="M37 287h23zM60 287h15zM75 287h10zM195 284h10z"/>
</g>
<text font-size="15.6" x="78.4" y="267">Вариант 6</text>
<text font-size="8.5" x="74.2" y="51">⌀54</text>
<g font-size="7.8">
<text x="146.9" y="78.9">сфера R48</text>
<text x="43.4" y="95.8" transform="rotate(-90 43.4 95.8)">6</text>
<text x="43.4" y="92.6" transform="rotate(-90 43.4 92.6)">2</text>
<text x="89.2" y="244.4">27</text>
</g>
<g font-size="5.4">
<text x="12.3" y="176.2" transform="rotate(-90 12.3 176.2)">Подп. и дата</text>
<text x="12.3" y="205.3" transform="rotate(-90 12.3 205.3)">Инв. № дубл.</text>
<text x="12.3" y="231.1" transform="rotate(-90 12.3 231.1)">Взам. инв. №</text>
<text x="12.3" y="261.2" transform="rotate(-90 12.3 261.2)">Подп. и дата</text>
<text x="7" y="292" transform="rotate(-90 7 292)">КОМПАС-3Dv23Учебнаяверсия©2024ООО&quot;АСКОН-Системыпроектирования&quot;, Россия. Всеправазащищены.</text>
<text x="12.3" y="290.3" transform="rotate(-90 12.3 290.3)">Инв. № подл.</text>
<text x="40.7" y="291.3">№ докум.</text>
<text x="63.1" y="291.3">Подп.</text>
<text x="198.3" y="289.8">9</text>
<text x="8" y="296.3">Недлякоммерческогоиспользования</text>
<text x="95.5" y="296.3">Копировал</text>
<text x="165.5" y="296.3">Формат</text>
<text x="185.5" y="296.3">A4</text>
</g>
<g font-size="5.3">
<text x="195.6" y="282.3">Лист</text>
<text x="20.6" y="291.3">Изм.</text>
<text x="27.6" y="291.3">Лист</text>
<text x="75.6" y="291.3">Дата</text>
</g>
</svg>
